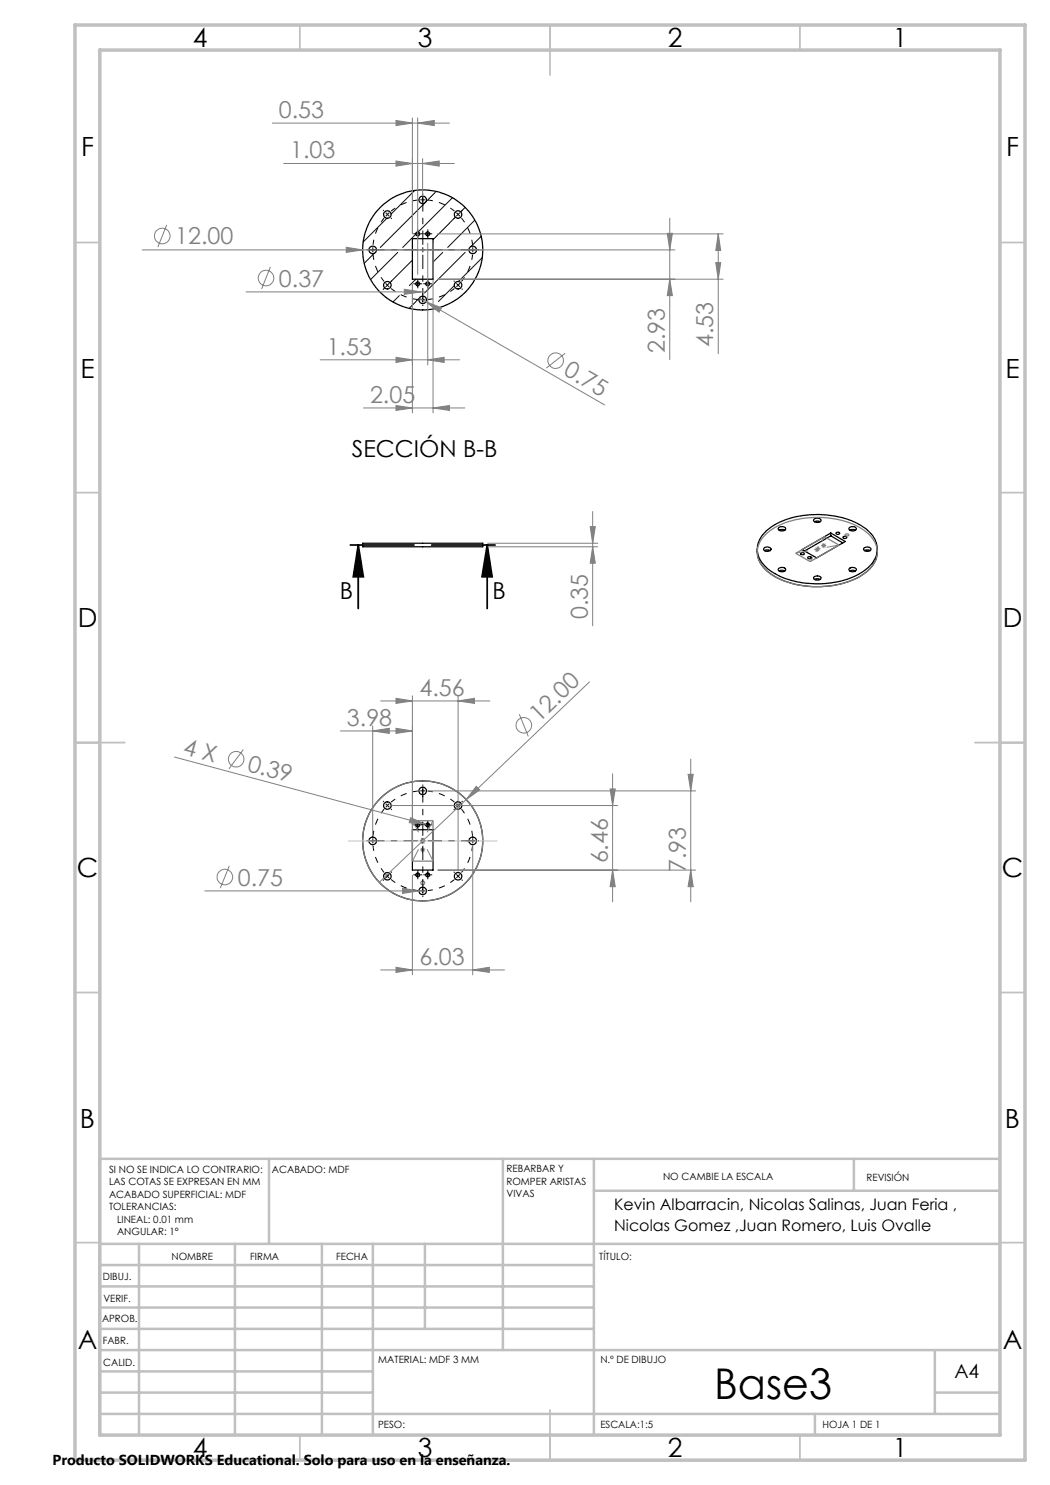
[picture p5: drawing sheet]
<svg xmlns="http://www.w3.org/2000/svg" width="210mm" height="297mm" viewBox="0 0 210 297" stroke-linecap="round" stroke-linejoin="round" font-family="sans-serif">
<g fill="none" stroke="#000" stroke-width=".25">
<path d="M82.5 47.7h4.1v8.1h-4.1zM72.5 108.7h24.1v.7h-24.1zM151.4 109.9a6.2 6.2 0 0 0 4 5.6 18.6 18.6 0 0 0 17.1-.5 5.6 5.6 0 0 0 3-5.1M152.8 109.6a.85 .85 0 0 1 1.4 .3 .79 .79 0 0 1-.8 .4 .79 .79 0 0 1-.6-.6zM152.9 110.1l.3-.1 .8 .1M153.2 106.3a16.3 16.3 0 0 1 12.7-3.2 12.5 12.5 0 0 1 8.7 4.1 4.6 4.6 0 0 1-1.1 6.5 17.1 17.1 0 0 1-13.6 2.7 11.7 11.7 0 0 1-7.7-4.2 4.5 4.5 0 0 1 1-5.9zM155.8 113.7l.7-.2a.46 .46 0 0 1 .6 .4 .46 .46 0 0 1-.6 .4h-.5a.36 .36 0 0 1-.3-.2 .36 .36 0 0 1 .1-.4zM155.8 105.5a.8 .8 0 0 1 1.3 .4 .88 .88 0 0 1-1.5-.2zM155.8 114.2l.4-.2 .8 .2M155.8 106l.4-.1 .8 .1M160.2 110.6l.3-.1a.25 .25 0 0 1 .4 .3 .24 .24 0 0 1-.4 .1 .24 .24 0 0 1-.3 0 .24 .24 0 0 1 0-.3zM160.4 109.9l5.8-3.3 2.9 1.7-5.8 3.3z"/>
<path d="M161.6 111.4h.1a.31 .31 0 0 1 .5-.1 .31 .31 0 0 1 0 .4 .31 .31 0 0 1-.5 .1l-.2-.1zM162.8 103.9a.88 .88 0 0 1 1.4 .2 .92 .92 0 0 1-1.5-.1zM162.8 115.4l.5-.2h.4a.42 .42 0 0 1 .5 .5 .42 .42 0 0 1-.5 .3h-.3a.47 .47 0 0 1-.5-.1 .47 .47 0 0 1-.1-.5zM162.9 115.9l.4-.2 .7 .2M162.9 104.3l.4-.1 .7 .1M166.2 106.6v.6M166.2 107.2l-5.3 3M166.2 107.2l2.4 1.4M167.2 106.6l.3-.2a.27 .27 0 0 1 .4 .1 .27 .27 0 0 1-.1 .4h-.2a.28 .28 0 0 1-.3 0 .28 .28 0 0 1-.1-.3zM168.7 107.3h.1a.26 .26 0 0 1 .4-.1 .26 .26 0 0 1 0 .4l-.2 .1a.24 .24 0 0 1-.3-.1 .24 .24 0 0 1 0-.3zM169.9 105.5a.85 .85 0 0 1 1.4 .3 .86 .86 0 0 1-1.5-.1zM169.9 113.7a.77 .77 0 0 1 .8-.3 .77 .77 0 0 1 .5 .6 .88 .88 0 0 1-1.4-.1z"/>
<path d="M170 114.2l.4-.2 .7 .2M170 106l.4-.1 .7 .1M172.9 109.5l.6-.1a.49 .49 0 0 1 .7 .4 .49 .49 0 0 1-.7 .5l-.3-.1a.39 .39 0 0 1-.4-.2 .39 .39 0 0 1 .1-.5zM172.9 110.1l.3-.1 .8 .1M82.5 165.9h4.1v8.1h-4.1z"/>
<circle cx="84.5" cy="40" r=".74"/>
<circle cx="74.5" cy="50" r=".76"/>
<circle cx="77.5" cy="42.9" r=".76"/>
<circle cx="77.5" cy="57" r=".76"/>
<circle cx="83.5" cy="46.8" r=".39"/>
<circle cx="83.6" cy="56.8" r=".39"/>
<circle cx="84.5" cy="50" r="12"/>
<circle cx="84.5" cy="60" r=".74"/>
<circle cx="85.5" cy="46.8" r=".39"/>
<circle cx="85.5" cy="56.8" r=".38"/>
<circle cx="91.6" cy="42.9" r=".76"/>
<circle cx="91.6" cy="57" r=".76"/>
<circle cx="94.5" cy="50" r=".76"/>
<circle cx="84.5" cy="158.2" r=".74"/>
<circle cx="74.5" cy="168.2" r=".76"/>
<circle cx="77.5" cy="175.3" r=".76"/>
<circle cx="77.5" cy="161.1" r=".76"/>
<circle cx="83.5" cy="175" r=".39"/>
<circle cx="83.6" cy="165" r=".39"/>
<circle cx="84.5" cy="168.2" r="12"/>
<circle cx="84.5" cy="178.2" r=".74"/>
<circle cx="85.5" cy="175" r=".39"/>
<circle cx="85.5" cy="165" r=".38"/>
<circle cx="91.6" cy="175.3" r=".76"/>
<circle cx="91.6" cy="161.1" r=".76"/>
<circle cx="94.5" cy="168.2" r=".76"/>
</g>
<g fill="none" stroke="#000" stroke-width=".2">
<path d="M83 38.1l-4.8 4.7M87.2 38.3l-2 2.1M90.5 39.5l-6.9 6.9M74.9 50.6l-2.1 2.1M76.9 57.6l-.2 .3M77.1 56.7l.7 .7M77.4 43.6l-4.8 4.8M77.8 56.7l-.7 .7M79.6 50.5l-5.5 5.4M79.9 59.1l-1.3 1.3M82.5 52l-4.5 4.5M83 56.8h1"/>
<path d="M83 46.8h1M83.1 46.8l-2.6 2.7M83.2 55.8l-1.3 1.3M83.5 46.3v1M83.5 56.3v1M83.9 59.6l-2.1 2.1M84.9 40.6l-8.8 8.9M85.1 56.8h.9M85.1 46.8h.9M85.5 46.3v1M85.5 56.3v1M88.5 50.5l-1.9 1.9"/>
<path d="M90.9 57.1l-3.2 3.2M91.1 43.4l-4.5 4.5M93 41.5l-.9 .9M93 50.5l-8.1 8.1M95 44l-5.5 5.5M96.2 47.3l-2 2M96.4 51.5l-4.7 4.8M77.1 174.9l.7 .7M77.8 174.9l-.7 .7M83 175h1M83 165h1M83.5 164.5v1"/>
<path d="M83.5 174.5v1M85.1 175h.9M85.1 165h.9M85.5 164.5v1M85.5 174.5v1"/>
</g>
<g fill="none" stroke="#808080" stroke-width=".2">
<path d="M54.5 24.6h35.4M56.7 32.7h34.2M79.2 24.1l3.3 .5-3.3 .5zM79.2 32.2l3.3 .5-3.3 .5zM82.5 23.6v23.1M83.5 24.6l3.4-.5v1zM83.5 23.6v31.3M84.5 32.7l3.3-.5v1zM84.5 31.7v7.3M28.4 50h106.6M33.3 45l-1.7 4.4M49.2 58.4h35.7"/>
<path d="M54.1 53.4l-1.8 4.4M69.3 49.5l3.2 .5-3.2 .5zM80.9 57.9l3.3 .5-3.3 .5zM82.5 56.8v25.8M83.9 59.6l1.3 .8M85.5 48.6v24.4M86.6 48.7v33.9M87.4 46.8h57.2M87.6 55.8h57M133.5 46.7h1l-.6 3.3zM133.9 43.6v28.3M133.9 55.8l.6 3.3h-1z"/>
<path d="M143.2 52.5h.9l-.4 3.3zM143.7 46.8v24M143.7 46.8l.4 3.3h-.9zM64 72h27.9M79.2 71.5l3.3 .5-3.3 .5zM85.2 60.4l3.1 1.2-.5 .8zM85.2 60.4l35.7 20.6M85.5 72l3.3-.5v1zM113 70.7l-3.7 2.9M72.7 81.6h20.3M79.2 81.1l3.3 .5-3.3 .5zM86.6 81.6l3.3-.5v1z"/>
<path d="M97.5 109.4h22.1M97.5 108.7h22.1M118 105.3h1.1l-.6 3.4zM118.5 109.4l.6 3.2h-1.1zM118.5 102.3v22.9M162.9 109.9h1.1M163.1 109.5l.7 .7M163.5 109.3v1M163.8 109.5l-.7 .7M164.2 109.1h1M164.4 108.8l.7 .7M164.7 108.6v1"/>
<path d="M165.1 108.8l-.7 .7M79.2 139.7l3.3 .5-3.3 .5zM82.5 139.2v25.7M91.6 139.2v35M117.9 136.4l-42.1 40.1M34.9 151.4l50.3 13.5M48.6 149.9l-2.8 3.9M68.1 146.2h14.4M74.5 146.2l3.4-.5v1zM74.5 145.2v22M76.1 140.2h21.9M79.2 145.7l3.3 .5-3.3 .5z"/>
<path d="M85.5 158.2h53.6M91.6 140.2l3.3-.5v1zM95.2 157.3l.8 .7-2.8 1.9zM103.9 142.8l1.8 4.5M122 157.8h1l-.5 3.3zM122.5 154.8v25.6M137.6 154.9h1l-.5 3.3zM138.1 151.8v28.6M41 178.2h44.3M45.9 173.2l-1.8 4.4M78.5 161.1h45M80.5 177.7l3.3 .5-3.3 .5z"/>
<path d="M82.1 163.5l3.1 1.4-3.4-.4zM82.5 175v20M84 168.2h1.1M84 170h1.1M84.2 167.8l.7 .7M84.2 169.6l.7 .7M84.5 167.7v1M84.5 169.5v1M84.9 167.8l-.7 .7M84.9 169.6l-.7 .7M85.2 164.9l.7 .2M87.6 174h51.5"/>
<path d="M94.5 169.2v25.8M122.5 174l.5 3.3h-1zM138.1 174l.5 3.3h-1zM76.1 194h24.8M79.2 193.5l3.3 .5-3.3 .5zM94.5 194l3.4-.5v1z"/>
<circle cx="32.5" cy="47.2" r="1.55"/>
<circle cx="53.2" cy="55.6" r="1.56"/>
<circle cx="111.1" cy="72.1" r="1.56"/>
<circle cx="47.2" cy="151.8" r="1.56"/>
<circle cx="104.8" cy="145.1" r="1.56"/>
<circle cx="45" cy="175.4" r="1.56"/>
</g>
<g fill="none" stroke="#000" stroke-width=".2" stroke-dasharray="15.2 1.3 1.3 1.3" stroke-linecap="butt">
<path d="M84.6 40h-.5M84.6 40h.5M84.6 40v-.5M84.6 40v.5M84.6 39v-.3M73.6 50h-.3M74.6 50v.5M74.6 50v-.5M74.6 50h-.5M74.6 50h.5M75.6 50h.2M76.8 57.7l-.2 .2"/>
<path d="M76.8 42.2l-.2-.2M77.5 42.9l-.4 .3M77.5 42.9l.3-.4M77.5 42.9l-.4-.4M77.5 42.9l.3 .3M78.2 56.3l.2-.2M78.2 43.6l.2 .2M83.1 46.8h-.4M83.1 56.8h-.4M83.6 46.3v-.4M83.6 47.3v.3M83.6 56.3v-.4"/>
<path d="M83.6 57.3v.3M84.1 46.8h.3M84.1 56.8h.3M84.6 60l.5-.1M84.6 60l-.5-.1M84.6 50v-.5M84.6 50h-.5M84.6 50v.5M84.6 50h.5M84.6 60v.5M84.6 60v-.5M84.6 59v-.3"/>
<path d="M84.6 41v.2M85.1 56.8h-.4M85.1 46.8h-.4M85.6 56.3v-.4M85.6 57.3v.3M85.6 46.3v-.4M85.6 47.3v.3M86.1 56.8h.3M86.1 46.8h.3M90.9 43.6l-.2 .2M90.9 56.3l-.2-.2M91.6 42.9l-.3-.4"/>
<path d="M91.6 42.9l.4 .3M91.6 57l.4-.3M91.6 57l-.3 .4M91.6 42.9l.4-.4M91.6 42.9l-.3 .3M91.6 57l.4 .4M91.6 57l-.3-.3M92.3 42.2l.2-.2M92.3 57.7l.2 .2M93.6 50h-.3M94.6 50l-.1-.5M94.6 50l-.1 .5"/>
<path d="M94.6 50h.5M94.6 50h-.5M95.6 50h.2M84.6 61v.2M84.6 158.2h-.5M84.6 158.2h.5M84.6 158.2v-.5M84.6 158.2v.5M84.6 157.2v-.3M84.6 159.2v.2M73.6 168.2h-.3M74.6 168.2v.5"/>
<path d="M74.6 168.2v-.5M74.6 168.2h-.5M74.6 168.2h.5M75.6 168.2h.2M76.8 175.9l-.2 .2M76.8 160.4l-.2-.2M77.5 161.1l-.4 .4M77.5 161.1l.3-.4M77.5 161.1l-.4-.4M77.5 161.1l.3 .3M78.2 174.5l.2-.2M78.2 161.8l.2 .2"/>
<path d="M83.1 165h-.4M83.1 175h-.4M83.6 164.5v-.4M83.6 165.5v.3M83.6 174.5v-.4M83.6 175.5v.3M84.1 165h.3M84.1 175h.3M84.6 178.2l.5-.1M84.6 178.2l-.5-.1M84.6 168.2v-.5M84.6 168.2h-.5"/>
<path d="M84.6 168.2v.5M84.6 168.2h.5M84.6 178.2v.5M84.6 178.2v-.5M84.6 179.2v.2M84.6 177.2v-.3M85.1 175h-.4M85.1 165h-.4M85.6 174.5v-.4M85.6 175.5v.3M85.6 164.5v-.4M85.6 165.5v.3"/>
<path d="M86.1 175h.3M86.1 165h.3M90.9 161.8l-.2 .2M90.9 174.5l-.2-.2M91.6 161.1l-.3-.4M91.6 161.1l.4 .4M91.6 175.2l.4-.3M91.6 175.2l-.3 .4M91.6 161.1l.4-.4M91.6 161.1l-.3 .3M91.6 175.2l.4 .4M91.6 175.2l-.3-.3"/>
<path d="M92.3 160.4l.2-.2M92.3 175.9l.2 .2M93.6 168.2h-.3M94.6 168.2l-.1-.5M94.6 168.2l-.1 .5M94.6 168.2h.5M94.6 168.2h-.5M95.6 168.2h.2"/>
</g>
<g fill="none" stroke="#000" stroke-width=".2" stroke-dasharray="15.2 1.3 1.3 1.3" stroke-dashoffset="14.2" stroke-linecap="butt">
<path d="M74.6 51a10 10 0 0 0 2.2 5.3M76.8 43.6a10 10 0 0 0-2.2 5.4M78.2 57.7a10 10 0 0 0 5.4 2.2M83.6 40a10 10 0 0 0-5.4 2.2M85.6 59.9a10 10 0 0 0 5.3-2.2M90.9 42.2a10 10 0 0 0-5.3-2.2M92.3 56.3a10 10 0 0 0 2.2-5.3M94.5 49a10 10 0 0 0-2.2-5.4M83.6 158.2a10 10 0 0 0-5.4 2.2M74.6 169.2a10 10 0 0 0 2.2 5.3M76.8 161.8a10 10 0 0 0-2.2 5.4M78.2 175.9a10 10 0 0 0 5.4 2.2"/>
<path d="M85.6 178.1a10 10 0 0 0 5.3-2.2M90.9 160.4a10 10 0 0 0-5.3-2.2M92.3 174.5a10 10 0 0 0 2.2-5.3M94.5 167.2a10 10 0 0 0-2.2-5.4"/>
</g>
<path d="M70.1 109h12.7M71.6 109l1.1 6.4h-2zM71.6 109v12.7M86.3 109h12.7M97.4 109l1 6.4h-2zM97.4 109v12.7" fill="none" stroke="#000" stroke-width=".35"/>
<g fill="none" stroke="#808080" stroke-width=".25">
<path d="M152.8 107.3a14.8 14.8 0 0 1 11.2-3.8 14.4 14.4 0 0 1 10.2 3.8 4.6 4.6 0 0 1-.6 6.9 17 17 0 0 1-13.4 2.9 11.8 11.8 0 0 1-8-4.3 4.4 4.4 0 0 1 .6-5.5zM159.1 110.7l5.8-3.4 2.9 1.7-5.8 3.3zM169.1 106.9a.32 .32 0 0 1 .4-.2 .32 .32 0 0 1 .1 .5h-.4zM82.5 164.1h4.1v8.1h-4.1z"/>
<circle cx="84.6" cy="176.6" r=".38"/>
<circle cx="84.6" cy="168.2" r="12"/>
</g>
<path d="M83.6 50h-9.5M84.6 49v-9.5M84.6 51v9.5M85.6 50h9.5M83.6 168.2h-9.5M84.6 167.2v-9.5M84.6 169.2v9.5M85.6 168.2h9.5" fill="none" stroke="#000" stroke-width=".2" stroke-dasharray="15.2 1.3 1.3 1.3" stroke-dashoffset="12.4" stroke-linecap="butt"/>
<path d="M82.5 172.2l4.1-8.1M82.5 164.1l4.1 8.1" fill="none" stroke="#808080" stroke-width=".2" stroke-dasharray="15.2 1.3 1.3 1.3" stroke-dashoffset="12.6" stroke-linecap="butt"/>
<path d="M164.9 107.3l-2.8 5" fill="none" stroke="#808080" stroke-width=".2" stroke-dasharray="15.2 1.3 1.3 1.3" stroke-dashoffset="14.3" stroke-linecap="butt"/>
<path d="M159.2 110.6l8.6-1.6" fill="none" stroke="#808080" stroke-width=".2" stroke-dasharray="15.2 1.3 1.3 1.3" stroke-dashoffset="12.8" stroke-linecap="butt"/>
<path d="M69.7 168.2h29.7" fill="none" stroke="#c0c0c0" stroke-width=".2"/>
<g fill="none" stroke="#c0c0c0" stroke-width=".35">
<path d="M60 5v5M110 5v10M160 5v5M15 48.5h5M200 48.5h5M15 98.5h5M200 98.5h5M15 148.5h10M195 148.5h10M15 198.5h5M200 198.5h5M15 248.5h5"/>
<path d="M200 248.5h5M60 287v5M110 282v10M160 287v5"/>
</g>
<g fill="none" stroke="#c0c0c0" stroke-width=".5">
<path d="M53.8 231.8v17M100.6 231.8v38.2M118.8 231.8v55.2M118.8 238.2h81.2M170.8 231.8v6.4M200 231.8h-180v55.2M20 248.8h180M20 257.3h98.8M20 253h98.8M27.8 248.8v38.2M47 248.8v38.2M64.4 248.8v38.2"/>
<path d="M74.6 248.8v38.2M85 248.8v17M20 265.8h98.8M20 261.5h98.8M20 278.5h54.6M20 274.3h54.6M20 270h180M187 278.5h13M187 270v12.8M20 282.8h180M163 282.8v4.2"/>
</g>
<path d="M15 5h190v287h-190zM20 10h180v277h-180z" fill="none" stroke="#c0c0c0" stroke-width=".7"/>
<path d="M97.4 109l1 6.4h-2zM71.6 109l1.1 6.4h-2z" fill="#000"/>
<g fill="#808080">
<path d="M82.1 163.5l3.1 1.4-3.4-.4z"/>
<path d="M80.5 177.7l3.3 .5-3.3 .5z"/>
<path d="M95.2 157.3l.8 .7-2.8 1.9z"/>
<path d="M80.9 57.9l3.3 .5-3.3 .5z"/>
<path d="M69.3 49.5l3.2 .5-3.2 .5z"/>
<path d="M85.2 60.4l3.1 1.2-.5 .8z"/>
<path d="M79.2 145.7l3.3 .5-3.3 .5zM74.5 146.2l3.4-.5v1z"/>
<path d="M79.2 139.7l3.3 .5-3.3 .5zM91.6 140.2l3.3-.5v1zM79.2 193.5l3.3 .5-3.3 .5zM94.5 194l3.4-.5v1z"/>
<path d="M118.5 109.4l.6 3.2h-1.1zM118 105.3h1.1l-.6 3.4z"/>
<path d="M122.5 174l.5 3.3h-1zM122 157.8h1l-.5 3.3zM138.1 174l.5 3.3h-1zM137.6 154.9h1l-.5 3.3z"/>
<path d="M79.2 24.1l3.3 .5-3.3 .5zM83.5 24.6l3.4-.5v1zM79.2 32.2l3.3 .5-3.3 .5zM84.5 32.7l3.3-.5v1zM79.2 71.5l3.3 .5-3.3 .5zM85.5 72l3.3-.5v1zM79.2 81.1l3.3 .5-3.3 .5zM86.6 81.6l3.3-.5v1z"/>
<path d="M133.9 55.8l.6 3.3h-1zM133.5 46.7h1l-.6 3.3zM143.2 52.5h.9l-.4 3.3zM143.7 46.8l.4 3.3h-.9z"/>
</g>
<text font-size="8.5" x="142.8" y="279.7">Base3</text>
<g font-size="5.3">
<text x="38.5" y="9.5">4</text>
<text x="83.5" y="9.5">3</text>
<text x="133.6" y="9.5">2</text>
<text x="178.6" y="9.5">1</text>
<text x="16.2" y="31.2">F</text>
<text x="201.2" y="31.2">F</text>
<text x="16.1" y="75.5">E</text>
<text x="201.1" y="75.5">E</text>
<text x="15.5" y="125.5">D</text>
<text x="200.5" y="125.5">D</text>
<text x="15.4" y="175.5">C</text>
<text x="200.4" y="175.5">C</text>
<text x="16" y="225.5">B</text>
<text x="201" y="225.5">B</text>
<text x="15.5" y="269.7">A</text>
<text x="200.5" y="269.7">A</text>
<text x="38.5" y="291.5">4</text>
<text x="83.5" y="291.5">3</text>
<text x="133.6" y="291.5">2</text>
<text x="178.6" y="291.5">1</text>
</g>
<g font-size="4.7" fill="#808080">
<text x="55.8" y="23.6">0.53</text>
<text x="58" y="31.7">1.03</text>
<text x="35" y="48.9">12.00</text>
<text x="55.8" y="57.3">0.37</text>
<text x="65.3" y="70.9">1.53</text>
<text x="133" y="70.6" transform="rotate(-90 133 70.6)">2.93</text>
<text x="142.7" y="69.4" transform="rotate(-90 142.7 69.4)">4.53</text>
<text x="112.5" y="74.9" transform="rotate(30 112.5 74.9)">0.75</text>
<text x="74" y="80.6">2.05</text>
<text x="117.5" y="123.9" transform="rotate(-90 117.5 123.9)">0.35</text>
<text x="83.9" y="139.1">4.56</text>
<text x="69.4" y="145.1">3.98</text>
<text x="107.8" y="144.5" transform="rotate(-44 107.8 144.5)">12.00</text>
<text x="36.4" y="150.7" transform="rotate(15 36.4 150.7)">4 X</text>
<text x="49.3" y="154.1" transform="rotate(15 49.3 154.1)">0.39</text>
<text x="121.5" y="172.7" transform="rotate(-90 121.5 172.7)">6.46</text>
<text x="47.6" y="177.1">0.75</text>
<text x="137.1" y="174.4" transform="rotate(-90 137.1 174.4)">7.93</text>
<text x="83.9" y="192.9">6.03</text>
</g>
<g font-size="4.7">
<text x="70.4" y="91.4">SECCIÓN B-B</text>
<text x="68" y="119.8">B</text>
<text x="98.5" y="119.8">B</text>
</g>
<text font-size="3.9" x="190.9" y="275.5">A4</text>
<g font-size="3.2">
<text x="122.8" y="241.9">Kevin Albarracin, Nicolas Salinas, Juan Feria ,</text>
<text x="122.8" y="246.1">Nicolas Gomez ,Juan Romero, Luis Ovalle</text>
</g>
<text font-size="2.9" x="10.5" y="292.9">Producto SOLIDWORKS Educational. Solo para uso en la enseñanza.</text>
<g font-size="2">
<text x="21.8" y="234.6">SI NO SE INDICA LO CONTRARIO:</text>
<text x="21.8" y="237.1">LAS COTAS SE EXPRESAN EN MM</text>
<text x="21.8" y="239.6">ACABADO SUPERFICIAL: MDF</text>
<text x="54.4" y="234.6">ACABADO: MDF</text>
<text x="101.3" y="234.5">REBARBAR Y</text>
<text x="101.3" y="237">ROMPER ARISTAS</text>
<text x="101.3" y="239.5">VIVAS</text>
<text x="132.6" y="236">NO CAMBIE LA ESCALA</text>
<text x="173.3" y="236.2">REVISIÓN</text>
<text x="21.8" y="242.1">TOLERANCIAS:</text>
<text x="23.4" y="244.6">LINEAL: 0.01 mm</text>
<text x="23.4" y="247.1">ANGULAR: 1°</text>
<text x="34.3" y="252">NOMBRE</text>
<text x="50" y="251.9">FIRMA</text>
<text x="67.2" y="251.9">FECHA</text>
<text x="119.9" y="251.9">TÍTULO:</text>
<text x="20.6" y="256.1">DIBUJ.</text>
<text x="20.7" y="260.3">VERIF.</text>
<text x="20.4" y="264.4">APROB.</text>
<text x="20.5" y="268.8">FABR.</text>
<text x="20.7" y="273.1">CALID.</text>
<text x="75.6" y="272.5">MATERIAL: MDF 3 MM</text>
<text x="120.1" y="272.5">N.º DE DIBUJO</text>
<text x="75.6" y="285.5">PESO:</text>
<text x="120.1" y="285.6">ESCALA:1:5</text>
<text x="164.5" y="285.6">HOJA 1 DE 1</text>
</g>
</svg>
